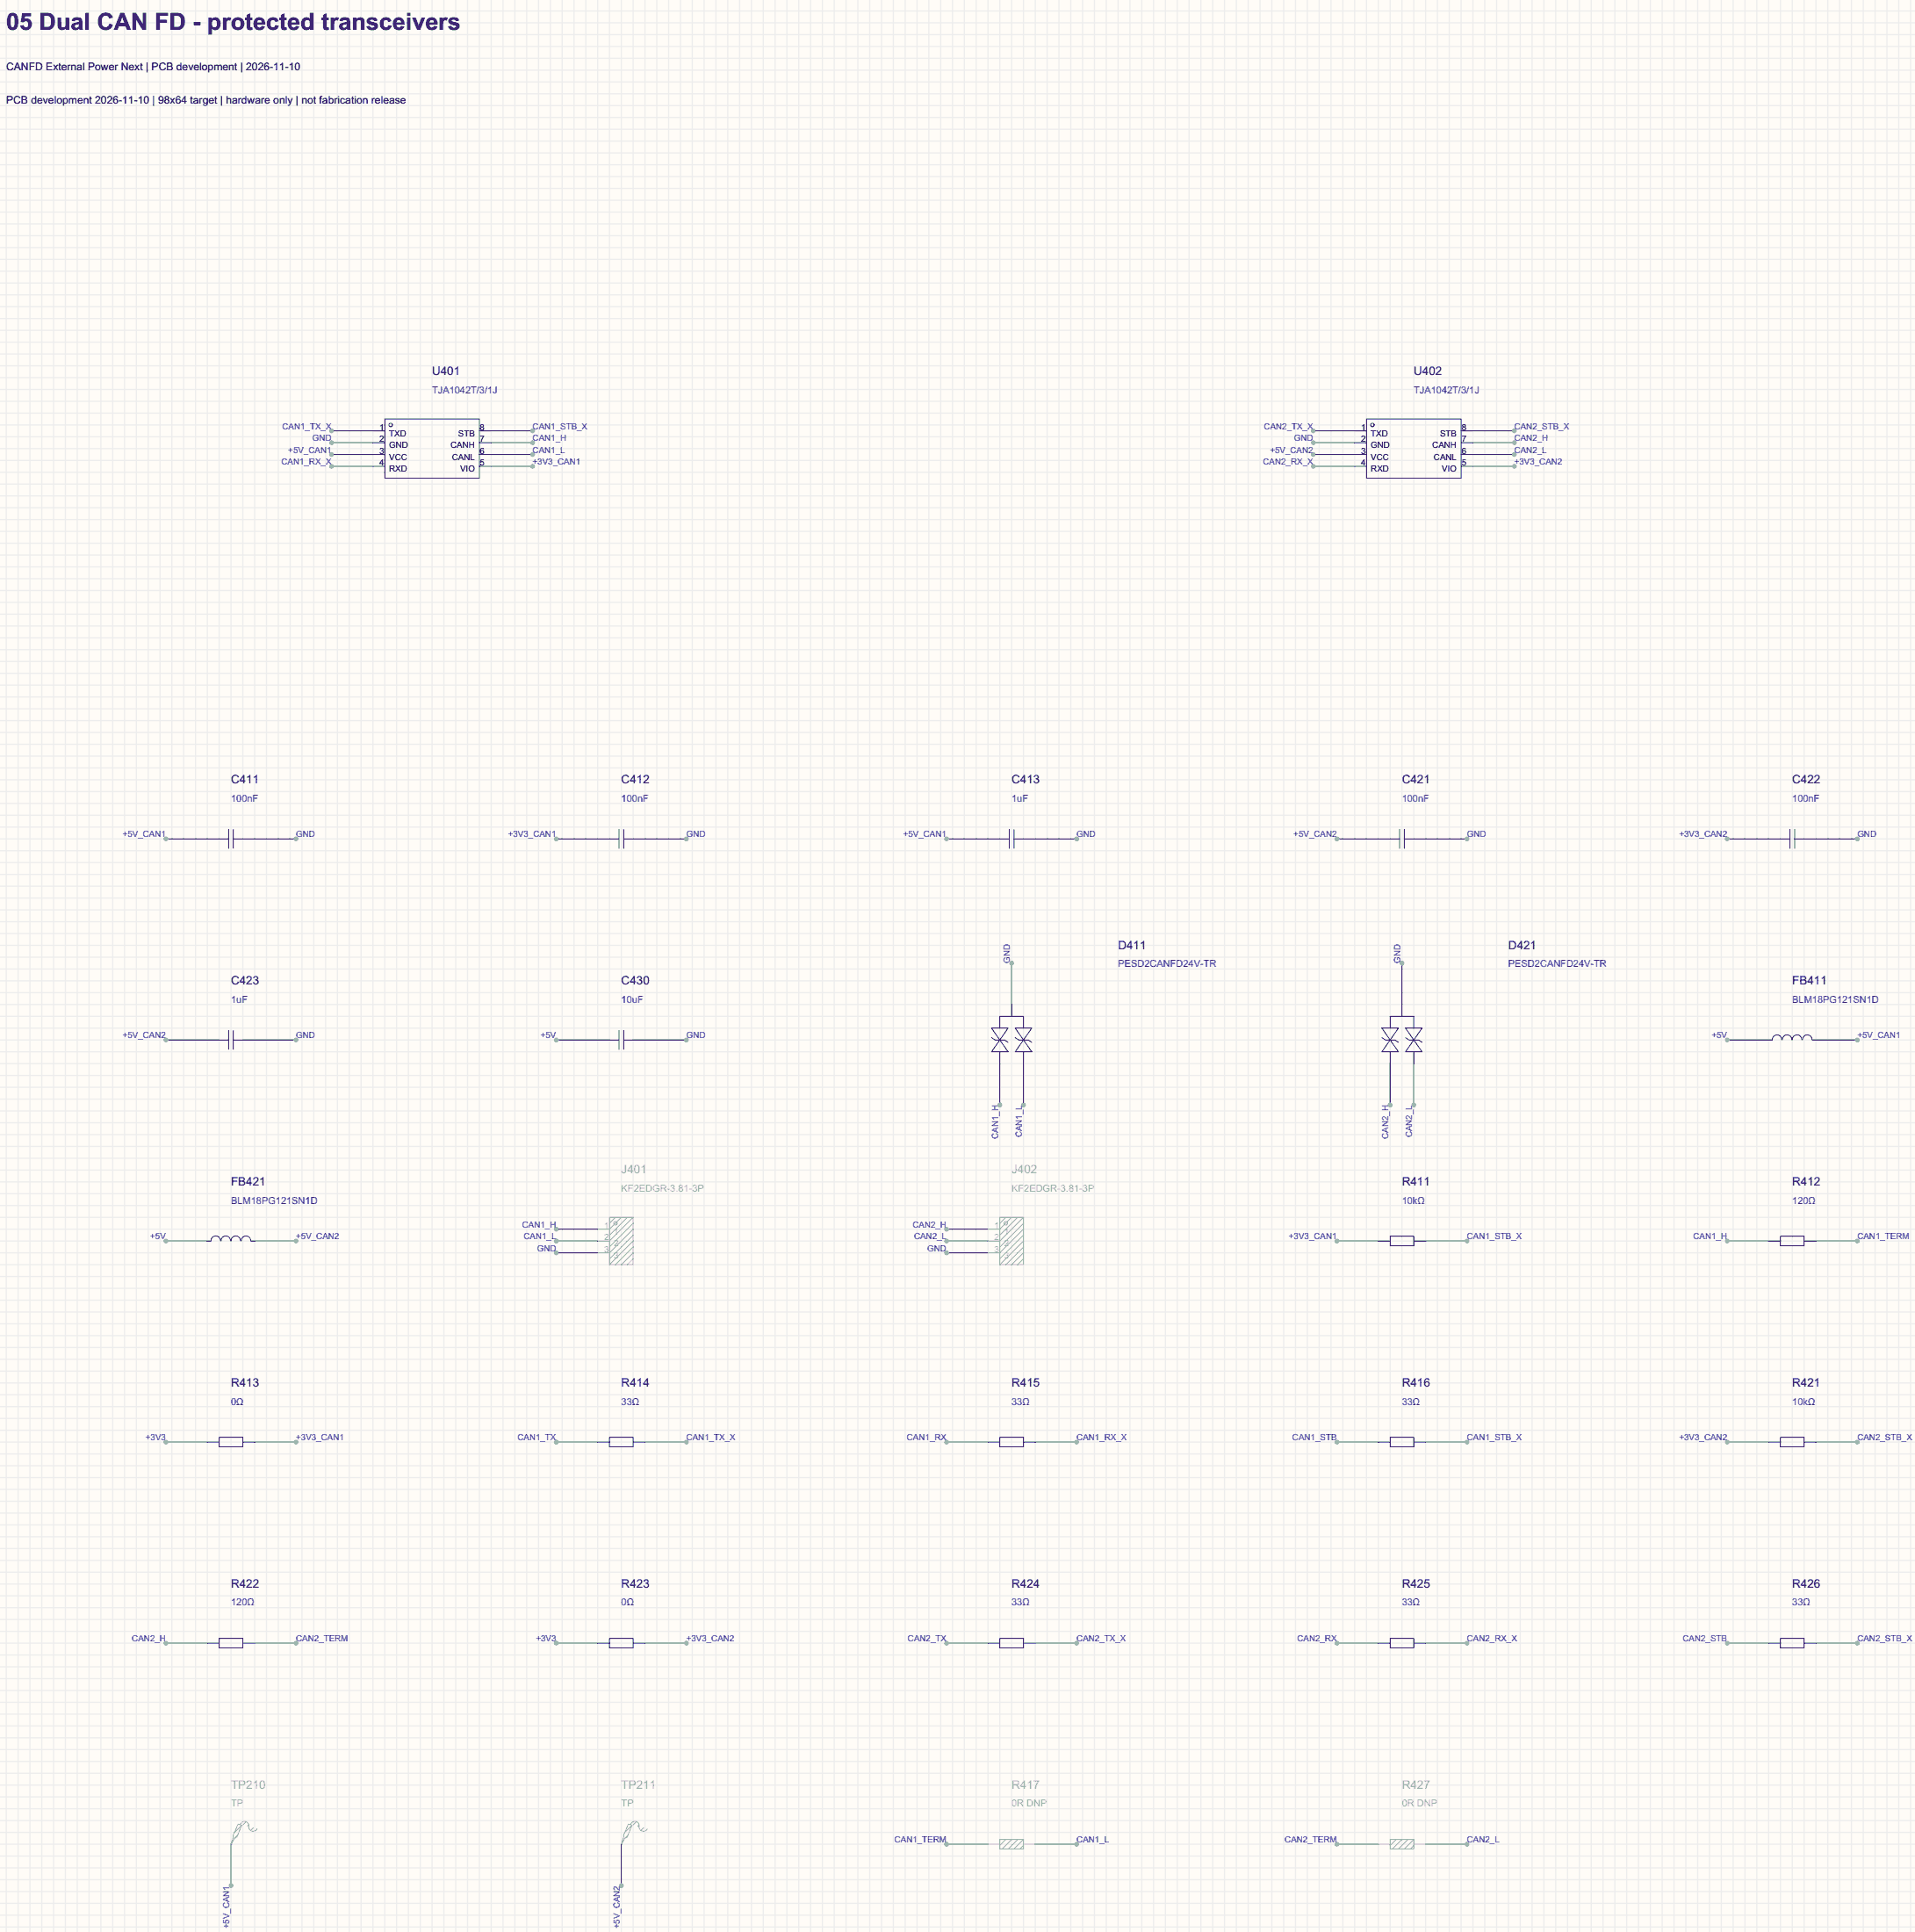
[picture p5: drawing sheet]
<svg xmlns="http://www.w3.org/2000/svg" width="411mm" height="415mm" viewBox="0 0 411 415" stroke-linecap="round" stroke-linejoin="round" font-family="sans-serif">
<path d="M0 0h411.2v414.9h-411.2z" fill="#fffcf7"/>
<g fill="none" stroke="#ededed" stroke-width=".25">
<path d="M1.3 0v414.9M3.9 0v414.9M6.4 0v414.9M9 0v414.9M11.5 0v414.9M14 0v414.9M16.6 0v414.9M19.1 0v414.9M21.7 0v414.9M24.2 0v414.9M26.7 0v414.9M29.3 0v414.9"/>
<path d="M31.8 0v414.9M34.4 0v414.9M36.9 0v414.9M39.4 0v414.9M42 0v414.9M44.5 0v414.9M47.1 0v414.9M49.6 0v414.9M52.1 0v414.9M54.7 0v414.9M57.2 0v414.9M59.8 0v414.9"/>
<path d="M62.3 0v414.9M64.8 0v414.9M67.4 0v414.9M69.9 0v414.9M72.5 0v414.9M75 0v414.9M77.5 0v414.9M80.1 0v414.9M82.6 0v414.9M85.2 0v414.9M87.7 0v414.9M90.2 0v414.9"/>
<path d="M92.8 0v414.9M95.3 0v414.9M97.9 0v414.9M100.4 0v414.9M102.9 0v414.9M105.5 0v414.9M108 0v414.9M110.6 0v414.9M113.1 0v414.9M115.6 0v414.9M118.2 0v414.9M120.7 0v414.9"/>
<path d="M123.3 0v414.9M125.8 0v414.9M128.3 0v414.9M130.9 0v414.9M133.4 0v414.9M136 0v414.9M138.5 0v414.9M141 0v414.9M143.6 0v414.9M146.1 0v414.9M148.7 0v414.9M151.2 0v414.9"/>
<path d="M153.7 0v414.9M156.3 0v414.9M158.8 0v414.9M161.4 0v414.9M163.9 0v414.9M166.4 0v414.9M169 0v414.9M171.5 0v414.9M174.1 0v414.9M176.6 0v414.9M179.1 0v414.9M181.7 0v414.9"/>
<path d="M184.2 0v414.9M186.8 0v414.9M189.3 0v414.9M191.8 0v414.9M194.4 0v414.9M196.9 0v414.9M199.5 0v414.9M202 0v414.9M204.5 0v414.9M207.1 0v414.9M209.6 0v414.9M212.2 0v414.9"/>
<path d="M214.7 0v414.9M217.2 0v414.9M219.8 0v414.9M222.3 0v414.9M224.9 0v414.9M227.4 0v414.9M229.9 0v414.9M232.5 0v414.9M235 0v414.9M237.6 0v414.9M240.1 0v414.9M242.6 0v414.9"/>
<path d="M245.2 0v414.9M247.7 0v414.9M250.3 0v414.9M252.8 0v414.9M255.3 0v414.9M257.9 0v414.9M260.4 0v414.9M263 0v414.9M265.5 0v414.9M268 0v414.9M270.6 0v414.9M273.1 0v414.9"/>
<path d="M275.7 0v414.9M278.2 0v414.9M280.7 0v414.9M283.3 0v414.9M285.8 0v414.9M288.4 0v414.9M290.9 0v414.9M293.4 0v414.9M296 0v414.9M298.5 0v414.9M301.1 0v414.9M303.6 0v414.9"/>
<path d="M306.1 0v414.9M308.7 0v414.9M311.2 0v414.9M313.8 0v414.9M316.3 0v414.9M318.8 0v414.9M321.4 0v414.9M323.9 0v414.9M326.5 0v414.9M329 0v414.9M331.5 0v414.9M334.1 0v414.9"/>
<path d="M336.6 0v414.9M339.2 0v414.9M341.7 0v414.9M344.2 0v414.9M346.8 0v414.9M349.3 0v414.9M351.9 0v414.9M354.4 0v414.9M356.9 0v414.9M359.5 0v414.9M362 0v414.9M364.6 0v414.9"/>
<path d="M367.1 0v414.9M369.6 0v414.9M372.2 0v414.9M374.7 0v414.9M377.3 0v414.9M379.8 0v414.9M382.3 0v414.9M384.9 0v414.9M387.4 0v414.9M390 0v414.9M392.5 0v414.9M395 0v414.9"/>
<path d="M397.6 0v414.9M400.1 0v414.9M402.7 0v414.9M405.2 0v414.9M407.7 0v414.9M410.3 0v414.9M0 2.4h411.2M0 4.9h411.2M0 7.4h411.2M0 10h411.2M0 12.5h411.2M0 15.1h411.2"/>
<path d="M0 17.6h411.2M0 20.1h411.2M0 22.7h411.2M0 25.2h411.2M0 27.8h411.2M0 30.3h411.2M0 32.8h411.2M0 35.4h411.2M0 37.9h411.2M0 40.5h411.2M0 43h411.2M0 45.5h411.2"/>
<path d="M0 48.1h411.2M0 50.6h411.2M0 53.2h411.2M0 55.7h411.2M0 58.2h411.2M0 60.8h411.2M0 63.3h411.2M0 65.9h411.2M0 68.4h411.2M0 70.9h411.2M0 73.5h411.2M0 76h411.2"/>
<path d="M0 78.6h411.2M0 81.1h411.2M0 83.6h411.2M0 86.2h411.2M0 88.7h411.2M0 91.3h411.2M0 93.8h411.2M0 96.3h411.2M0 98.9h411.2M0 101.4h411.2M0 104h411.2M0 106.5h411.2"/>
<path d="M0 109h411.2M0 111.6h411.2M0 114.1h411.2M0 116.7h411.2M0 119.2h411.2M0 121.7h411.2M0 124.3h411.2M0 126.8h411.2M0 129.4h411.2M0 131.9h411.2M0 134.4h411.2M0 137h411.2"/>
<path d="M0 139.5h411.2M0 142.1h411.2M0 144.6h411.2M0 147.1h411.2M0 149.7h411.2M0 152.2h411.2M0 154.8h411.2M0 157.3h411.2M0 159.8h411.2M0 162.4h411.2M0 164.9h411.2M0 167.5h411.2"/>
<path d="M0 170h411.2M0 172.5h411.2M0 175.1h411.2M0 177.6h411.2M0 180.2h411.2M0 182.7h411.2M0 185.2h411.2M0 187.8h411.2M0 190.3h411.2M0 192.9h411.2M0 195.4h411.2M0 197.9h411.2"/>
<path d="M0 200.5h411.2M0 203h411.2M0 205.6h411.2M0 208.1h411.2M0 210.6h411.2M0 213.2h411.2M0 215.7h411.2M0 218.3h411.2M0 220.8h411.2M0 223.3h411.2M0 225.9h411.2M0 228.4h411.2"/>
<path d="M0 231h411.2M0 233.5h411.2M0 236h411.2M0 238.6h411.2M0 241.1h411.2M0 243.7h411.2M0 246.2h411.2M0 248.7h411.2M0 251.3h411.2M0 253.8h411.2M0 256.4h411.2M0 258.9h411.2"/>
<path d="M0 261.4h411.2M0 264h411.2M0 266.5h411.2M0 269.1h411.2M0 271.6h411.2M0 274.1h411.2M0 276.7h411.2M0 279.2h411.2M0 281.8h411.2M0 284.3h411.2M0 286.8h411.2M0 289.4h411.2"/>
<path d="M0 291.9h411.2M0 294.5h411.2M0 297h411.2M0 299.5h411.2M0 302.1h411.2M0 304.6h411.2M0 307.2h411.2M0 309.7h411.2M0 312.2h411.2M0 314.8h411.2M0 317.3h411.2M0 319.9h411.2"/>
<path d="M0 322.4h411.2M0 324.9h411.2M0 327.5h411.2M0 330h411.2M0 332.6h411.2M0 335.1h411.2M0 337.6h411.2M0 340.2h411.2M0 342.7h411.2M0 345.3h411.2M0 347.8h411.2M0 350.3h411.2"/>
<path d="M0 352.9h411.2M0 355.4h411.2M0 358h411.2M0 360.5h411.2M0 363h411.2M0 365.6h411.2M0 368.1h411.2M0 370.7h411.2M0 373.2h411.2M0 375.7h411.2M0 378.3h411.2M0 380.8h411.2"/>
<path d="M0 383.4h411.2M0 385.9h411.2M0 388.4h411.2M0 391h411.2M0 393.5h411.2M0 396.1h411.2M0 398.6h411.2M0 401.1h411.2M0 403.7h411.2M0 406.2h411.2M0 408.8h411.2M0 411.3h411.2"/>
<path d="M0 413.8h411.2"/>
</g>
<g fill="none" stroke="#870000" stroke-width=".19">
<path d="M80.1 92.5h2.5M80.1 95.1h2.5M80.1 97.6h2.5M102.9 92.5h2.6M102.9 95.1h2.6M102.9 97.6h2.6M290.9 92.5h2.5M290.9 95.1h2.5M290.9 97.6h2.5M313.8 92.5h2.5M313.8 95.1h2.5M313.8 97.6h2.5"/>
<path d="M80.1 100.2h2.5M102.9 100.2h2.6M290.9 100.2h2.5M313.8 100.2h2.5M44.5 180.2h2.6M52.1 180.2h2.6M128.3 180.2h2.6M136 180.2h2.5M212.2 180.2h2.5M219.8 180.2h2.5M296 180.2h2.5M303.6 180.2h2.5"/>
<path d="M379.8 180.2h2.5M387.4 180.2h2.6M217.2 215.7v2.6M301.1 215.7v2.6M44.5 223.3h2.6M52.1 223.3h2.6M128.3 223.3h2.6M136 223.3h2.5M214.7 225.9v2.5M219.8 225.9v2.5M298.5 225.9v2.5M303.6 225.9v2.5"/>
<path d="M379.8 223.3h.8M389.2 223.3h.8M44.5 266.5h.8M53.9 266.5h.8M296 266.5h2.5M303.6 266.5h2.5M379.8 266.5h2.5M387.4 266.5h2.6M44.5 309.7h2.6M52.1 309.7h2.6M128.3 309.7h2.6M136 309.7h2.5"/>
<path d="M212.2 309.7h2.5M219.8 309.7h2.5M296 309.7h2.5M303.6 309.7h2.5M379.8 309.7h2.5M387.4 309.7h2.6M44.5 352.9h2.6M52.1 352.9h2.6M128.3 352.9h2.6M136 352.9h2.5M212.2 352.9h2.5M219.8 352.9h2.5"/>
<path d="M296 352.9h2.5M303.6 352.9h2.5M379.8 352.9h2.5M387.4 352.9h2.6"/>
</g>
<g fill="none" stroke="#a10000" stroke-width=".19">
<path d="M82.6 90h20.3v12.7h-20.3zM293.4 90h20.4v12.7h-20.4zM49.1 178.1v4.1M50.1 178.1v4.1M132.9 178.1v4.1M133.9 178.1v4.1M216.7 178.1v4.1M217.8 178.1v4.1M300.6 178.1v4.1M301.6 178.1v4.1M384.4 178.1v4.1M385.4 178.1v4.1"/>
<path d="M47.1 180.2h2M50.1 180.2h2M130.9 180.2h2M133.9 180.2h2.1M214.7 180.2h2M217.8 180.2h2M298.5 180.2h2.1M301.6 180.2h2M382.3 180.2h2.1M385.4 180.2h2M47.1 223.3h2M49.1 221.3v4.1"/>
<path d="M50.1 223.3h2M50.1 221.3v4.1M130.9 223.3h2M132.9 221.3v4.1M133.9 223.3h2.1M133.9 221.3v4.1M212.9 222.8l.8 .5h2l.8 .5M212.9 220.8h3.6l-1.8 2.5zM214.7 223.3l1.8 2.6h-3.6zM214.7 220.8v-2.5h5.1v2.5M218 222.8l.8 .5h2l.8 .5M218 220.8h3.6l-1.8 2.5z"/>
<path d="M219.8 223.3l1.8 2.6h-3.6zM296.7 222.8l.8 .5h2l.8 .5M296.7 220.8h3.6l-1.8 2.5zM298.5 223.3l1.8 2.6h-3.6zM298.5 220.8v-2.5h5.1v2.5M301.8 222.8l.8 .5h2l.8 .5M301.8 220.8h3.6l-1.8 2.5zM303.6 223.3l1.8 2.6h-3.6zM380.6 223.3a1.01 1.01 0 0 1 1-1.1 1.01 1.01 0 0 1 1 1.1M382.8 223.3a1.01 1.01 0 0 1 1-1.1 1.01 1.01 0 0 1 1 1.1M384.9 223.3a1.01 1.01 0 0 1 1-1.1 1.01 1.01 0 0 1 1 1.1M387.1 223.3a1.01 1.01 0 0 1 1-1.1 1.01 1.01 0 0 1 1 1.1"/>
<path d="M45.3 266.5a1.01 1.01 0 0 1 1-1.1 1.01 1.01 0 0 1 1 1.1M47.5 266.5a1.01 1.01 0 0 1 1-1.1 1.01 1.01 0 0 1 1 1.1M49.6 266.5a1.01 1.01 0 0 1 1-1.1 1.01 1.01 0 0 1 1 1.1M51.8 266.5a1.01 1.01 0 0 1 1-1.1 1.01 1.01 0 0 1 1 1.1M298.5 265.5h5.1v2h-5.1zM382.3 265.5h5.1v2h-5.1zM47.1 308.7h5v2h-5zM130.9 308.7h5.1v2h-5.1zM214.7 308.7h5.1v2h-5.1zM298.5 308.7h5.1v2h-5.1zM382.3 308.7h5.1v2h-5.1zM47.1 351.9h5v2h-5z"/>
<path d="M130.9 351.9h5.1v2h-5.1zM214.7 351.9h5.1v2h-5.1zM298.5 351.9h5.1v2h-5.1zM382.3 351.9h5.1v2h-5.1z"/>
<circle cx="83.9" cy="91.3" r=".38"/>
<circle cx="294.7" cy="91.3" r=".38"/>
</g>
<g fill="none" stroke="#ababab" stroke-width=".19">
<path d="M130.9 261.4h5.1v10.2h-5.1zM132.2 261.4l-1.3 1.3M132.5 262.9l-.2 .2M133.4 261.4l-2.5 2.6h-2.6M134.7 261.4l-3.8 3.9M136 261.4l-5.1 5.1h-2.6M136 264l-5.1 5.1h-2.6M136 262.7l-5.1 5.1M136 265.3l-5.1 5M136 266.5l-5.1 5.1M136 267.8l-3.8 3.8M136 269.1l-2.6 2.5"/>
<path d="M136 270.3l-1.3 1.3M214.7 261.4h5.1v10.2h-5.1zM216 261.4l-1.3 1.3M216.3 262.9l-.2 .2M217.2 261.4l-2.5 2.6h-2.5M218.5 261.4l-3.8 3.9M219.8 261.4l-5.1 5.1h-2.5M219.8 262.7l-5.1 5.1M219.8 264l-5.1 5.1h-2.5M219.8 265.3l-5.1 5M219.8 266.5l-5.1 5.1M219.8 267.8l-3.8 3.8"/>
<path d="M219.8 269.1l-2.6 2.5M219.8 270.3l-1.3 1.3M49.6 396.1h.1M51 394.1l-.6 .7M51.1 391.7l.8 .3-1 2.5-.5 .3-.8 1.3 .5-1.6v-.5zM51.6 391.7a.93 .93 0 0 1 1.2-.5 .93 .93 0 0 1 .6 1.1 .94 .94 0 0 0 .7 .9 .94 .94 0 0 0 1.1-.4M51.9 392l-1.6 1.6M52.8 391.2l-.6 .7M53.4 391.9l-.3 .3M54.4 392.5l-.6 .6M133.4 396.1h.1M134.9 394.1l-.7 .7"/>
<path d="M135 391.7l.7 .3-1 2.5-.5 .3-.8 1.3 .5-1.6v-.5zM135.5 391.7a.93 .93 0 0 1 1.1-.5 .93 .93 0 0 1 .6 1.1 .94 .94 0 0 0 .7 .9 .94 .94 0 0 0 1.1-.4M135.7 392l-1.6 1.6M136.7 391.2l-.7 .7M137.2 391.9l-.2 .3M138.2 392.5l-.6 .6M212.2 396.1h2.5M214.7 395h5.1v2.1h-5.1zM216 395l-1.3 1.3M217.2 395l-2 2.1M218.5 395l-2 2.1M219.8 396.1h2.5"/>
<path d="M219.8 395l-2 2.1M219.8 396.3l-.8 .8M296 396.1h2.5M298.5 395h5.1v2.1h-5.1zM299.8 395l-1.3 1.3M301.1 395l-2.1 2.1M302.3 395l-2 2.1M303.6 396.1h2.5M303.6 395l-2 2.1M303.6 396.3l-.8 .8"/>
<circle cx="132.2" cy="262.7" r=".38"/>
<circle cx="216" cy="262.7" r=".38"/>
</g>
<path d="M35.6 223.3h8.9" fill="none" stroke="#008700" stroke-width=".19"/>
<circle cx="35.6" cy="223.3" r=".51" fill="#999"/>
<path d="M54.7 223.3h8.9" fill="none" stroke="#008700" stroke-width=".19"/>
<circle cx="63.6" cy="223.3" r=".51" fill="#999"/>
<path d="M390 180.2h8.9" fill="none" stroke="#008700" stroke-width=".19"/>
<circle cx="398.9" cy="180.2" r=".51" fill="#999"/>
<path d="M306.1 180.2h8.9" fill="none" stroke="#008700" stroke-width=".19"/>
<circle cx="315" cy="180.2" r=".51" fill="#999"/>
<path d="M287.1 180.2h8.9" fill="none" stroke="#008700" stroke-width=".19"/>
<circle cx="287.1" cy="180.2" r=".51" fill="#999"/>
<path d="M203.3 180.2h8.9" fill="none" stroke="#008700" stroke-width=".19"/>
<circle cx="203.3" cy="180.2" r=".51" fill="#999"/>
<path d="M138.5 180.2h8.9" fill="none" stroke="#008700" stroke-width=".19"/>
<circle cx="147.4" cy="180.2" r=".51" fill="#999"/>
<path d="M119.5 180.2h8.8" fill="none" stroke="#008700" stroke-width=".19"/>
<circle cx="119.5" cy="180.2" r=".51" fill="#999"/>
<path d="M54.7 180.2h8.9" fill="none" stroke="#008700" stroke-width=".19"/>
<circle cx="63.6" cy="180.2" r=".51" fill="#999"/>
<path d="M316.3 92.5h8.9" fill="none" stroke="#008700" stroke-width=".19"/>
<circle cx="325.2" cy="92.5" r=".51" fill="#999"/>
<path d="M35.6 352.9h8.9" fill="none" stroke="#008700" stroke-width=".19"/>
<circle cx="35.6" cy="352.9" r=".51" fill="#999"/>
<path d="M316.3 95.1h8.9" fill="none" stroke="#008700" stroke-width=".19"/>
<circle cx="325.2" cy="95.1" r=".51" fill="#999"/>
<path d="M316.3 97.6h8.9" fill="none" stroke="#008700" stroke-width=".19"/>
<circle cx="325.2" cy="97.6" r=".51" fill="#999"/>
<path d="M306.1 396.1h8.9" fill="none" stroke="#008700" stroke-width=".19"/>
<circle cx="315" cy="396.1" r=".51" fill="#999"/>
<path d="M316.3 100.2h8.9" fill="none" stroke="#008700" stroke-width=".19"/>
<circle cx="325.2" cy="100.2" r=".51" fill="#999"/>
<path d="M138.5 352.9h8.9" fill="none" stroke="#008700" stroke-width=".19"/>
<circle cx="147.4" cy="352.9" r=".51" fill="#999"/>
<path d="M119.5 352.9h8.8" fill="none" stroke="#008700" stroke-width=".19"/>
<circle cx="119.5" cy="352.9" r=".51" fill="#999"/>
<path d="M203.3 352.9h8.9" fill="none" stroke="#008700" stroke-width=".19"/>
<circle cx="203.3" cy="352.9" r=".51" fill="#999"/>
<path d="M35.6 180.2h8.9" fill="none" stroke="#008700" stroke-width=".19"/>
<circle cx="35.6" cy="180.2" r=".51" fill="#999"/>
<path d="M370.9 352.9h8.9" fill="none" stroke="#008700" stroke-width=".19"/>
<circle cx="370.9" cy="352.9" r=".51" fill="#999"/>
<path d="M133.4 396.1v8.9" fill="none" stroke="#008700" stroke-width=".19"/>
<circle cx="133.4" cy="405" r=".51" fill="#999"/>
<path d="M203.3 396.1h8.9" fill="none" stroke="#008700" stroke-width=".19"/>
<circle cx="203.3" cy="396.1" r=".51" fill="#999"/>
<path d="M222.3 180.2h8.9" fill="none" stroke="#008700" stroke-width=".19"/>
<circle cx="231.2" cy="180.2" r=".51" fill="#999"/>
<path d="M287.1 309.7h8.9" fill="none" stroke="#008700" stroke-width=".19"/>
<circle cx="287.1" cy="309.7" r=".51" fill="#999"/>
<path d="M282 100.2h8.9" fill="none" stroke="#008700" stroke-width=".19"/>
<circle cx="282" cy="100.2" r=".51" fill="#999"/>
<path d="M203.3 309.7h8.9" fill="none" stroke="#008700" stroke-width=".19"/>
<circle cx="203.3" cy="309.7" r=".51" fill="#999"/>
<path d="M370.9 180.2h8.9" fill="none" stroke="#008700" stroke-width=".19"/>
<circle cx="370.9" cy="180.2" r=".51" fill="#999"/>
<path d="M119.5 309.7h8.8" fill="none" stroke="#008700" stroke-width=".19"/>
<circle cx="119.5" cy="309.7" r=".51" fill="#999"/>
<path d="M282 97.6h8.9" fill="none" stroke="#008700" stroke-width=".19"/>
<circle cx="282" cy="97.6" r=".51" fill="#999"/>
<path d="M282 95.1h8.9" fill="none" stroke="#008700" stroke-width=".19"/>
<circle cx="282" cy="95.1" r=".51" fill="#999"/>
<path d="M138.5 223.3h8.9" fill="none" stroke="#008700" stroke-width=".19"/>
<circle cx="147.4" cy="223.3" r=".51" fill="#999"/>
<path d="M282 92.5h8.9" fill="none" stroke="#008700" stroke-width=".19"/>
<circle cx="282" cy="92.5" r=".51" fill="#999"/>
<path d="M370.9 266.5h8.9" fill="none" stroke="#008700" stroke-width=".19"/>
<circle cx="370.9" cy="266.5" r=".51" fill="#999"/>
<path d="M105.5 92.5h8.9" fill="none" stroke="#008700" stroke-width=".19"/>
<circle cx="114.4" cy="92.5" r=".51" fill="#999"/>
<path d="M287.1 266.5h8.9" fill="none" stroke="#008700" stroke-width=".19"/>
<circle cx="287.1" cy="266.5" r=".51" fill="#999"/>
<path d="M306.1 266.5h8.9" fill="none" stroke="#008700" stroke-width=".19"/>
<circle cx="315" cy="266.5" r=".51" fill="#999"/>
<path d="M203.3 269.1h8.9" fill="none" stroke="#008700" stroke-width=".19"/>
<circle cx="203.3" cy="269.1" r=".51" fill="#999"/>
<path d="M105.5 95.1h8.9" fill="none" stroke="#008700" stroke-width=".19"/>
<circle cx="114.4" cy="95.1" r=".51" fill="#999"/>
<path d="M105.5 97.6h8.9" fill="none" stroke="#008700" stroke-width=".19"/>
<circle cx="114.4" cy="97.6" r=".51" fill="#999"/>
<path d="M105.5 100.2h8.9" fill="none" stroke="#008700" stroke-width=".19"/>
<circle cx="114.4" cy="100.2" r=".51" fill="#999"/>
<path d="M119.5 269.1h8.8" fill="none" stroke="#008700" stroke-width=".19"/>
<circle cx="119.5" cy="269.1" r=".51" fill="#999"/>
<path d="M119.5 266.5h8.8" fill="none" stroke="#008700" stroke-width=".19"/>
<circle cx="119.5" cy="266.5" r=".51" fill="#999"/>
<path d="M71.2 100.2h8.9" fill="none" stroke="#008700" stroke-width=".19"/>
<circle cx="71.2" cy="100.2" r=".51" fill="#999"/>
<path d="M119.5 264h8.8" fill="none" stroke="#008700" stroke-width=".19"/>
<circle cx="119.5" cy="264" r=".51" fill="#999"/>
<path d="M35.6 266.5h8.9" fill="none" stroke="#008700" stroke-width=".19"/>
<circle cx="35.6" cy="266.5" r=".51" fill="#999"/>
<path d="M203.3 264h8.9" fill="none" stroke="#008700" stroke-width=".19"/>
<circle cx="203.3" cy="264" r=".51" fill="#999"/>
<path d="M203.3 266.5h8.9" fill="none" stroke="#008700" stroke-width=".19"/>
<circle cx="203.3" cy="266.5" r=".51" fill="#999"/>
<path d="M54.7 266.5h8.9" fill="none" stroke="#008700" stroke-width=".19"/>
<circle cx="63.6" cy="266.5" r=".51" fill="#999"/>
<path d="M370.9 223.3h8.9" fill="none" stroke="#008700" stroke-width=".19"/>
<circle cx="370.9" cy="223.3" r=".51" fill="#999"/>
<path d="M71.2 97.6h8.9" fill="none" stroke="#008700" stroke-width=".19"/>
<circle cx="71.2" cy="97.6" r=".51" fill="#999"/>
<path d="M390 266.5h8.9" fill="none" stroke="#008700" stroke-width=".19"/>
<circle cx="398.9" cy="266.5" r=".51" fill="#999"/>
<path d="M71.2 95.1h8.9" fill="none" stroke="#008700" stroke-width=".19"/>
<circle cx="71.2" cy="95.1" r=".51" fill="#999"/>
<path d="M54.7 309.7h8.9" fill="none" stroke="#008700" stroke-width=".19"/>
<circle cx="63.6" cy="309.7" r=".51" fill="#999"/>
<path d="M35.6 309.7h8.9" fill="none" stroke="#008700" stroke-width=".19"/>
<circle cx="35.6" cy="309.7" r=".51" fill="#999"/>
<path d="M138.5 309.7h8.9" fill="none" stroke="#008700" stroke-width=".19"/>
<circle cx="147.4" cy="309.7" r=".51" fill="#999"/>
<path d="M390 223.3h8.9" fill="none" stroke="#008700" stroke-width=".19"/>
<circle cx="398.9" cy="223.3" r=".51" fill="#999"/>
<path d="M222.3 309.7h8.9" fill="none" stroke="#008700" stroke-width=".19"/>
<circle cx="231.2" cy="309.7" r=".51" fill="#999"/>
<path d="M303.6 228.4v8.9" fill="none" stroke="#008700" stroke-width=".19"/>
<circle cx="303.6" cy="237.3" r=".51" fill="#999"/>
<path d="M306.1 309.7h8.9" fill="none" stroke="#008700" stroke-width=".19"/>
<circle cx="315" cy="309.7" r=".51" fill="#999"/>
<path d="M298.5 228.4v8.9" fill="none" stroke="#008700" stroke-width=".19"/>
<circle cx="298.5" cy="237.3" r=".51" fill="#999"/>
<path d="M390 309.7h8.9" fill="none" stroke="#008700" stroke-width=".19"/>
<circle cx="398.9" cy="309.7" r=".51" fill="#999"/>
<path d="M370.9 309.7h8.9" fill="none" stroke="#008700" stroke-width=".19"/>
<circle cx="370.9" cy="309.7" r=".51" fill="#999"/>
<path d="M54.7 352.9h8.9" fill="none" stroke="#008700" stroke-width=".19"/>
<circle cx="63.6" cy="352.9" r=".51" fill="#999"/>
<path d="M301.1 206.8v8.9" fill="none" stroke="#008700" stroke-width=".19"/>
<circle cx="301.1" cy="206.8" r=".51" fill="#999"/>
<path d="M219.8 228.4v8.9" fill="none" stroke="#008700" stroke-width=".19"/>
<circle cx="219.8" cy="237.3" r=".51" fill="#999"/>
<path d="M214.7 228.4v8.9" fill="none" stroke="#008700" stroke-width=".19"/>
<circle cx="214.7" cy="237.3" r=".51" fill="#999"/>
<path d="M222.3 352.9h8.9" fill="none" stroke="#008700" stroke-width=".19"/>
<circle cx="231.2" cy="352.9" r=".51" fill="#999"/>
<path d="M217.2 206.8v8.9" fill="none" stroke="#008700" stroke-width=".19"/>
<circle cx="217.2" cy="206.8" r=".51" fill="#999"/>
<path d="M306.1 352.9h8.9" fill="none" stroke="#008700" stroke-width=".19"/>
<circle cx="315" cy="352.9" r=".51" fill="#999"/>
<path d="M287.1 352.9h8.9" fill="none" stroke="#008700" stroke-width=".19"/>
<circle cx="287.1" cy="352.9" r=".51" fill="#999"/>
<path d="M390 352.9h8.9" fill="none" stroke="#008700" stroke-width=".19"/>
<circle cx="398.9" cy="352.9" r=".51" fill="#999"/>
<path d="M119.5 223.3h8.8" fill="none" stroke="#008700" stroke-width=".19"/>
<circle cx="119.5" cy="223.3" r=".51" fill="#999"/>
<path d="M49.6 396.1v8.9" fill="none" stroke="#008700" stroke-width=".19"/>
<circle cx="49.6" cy="405" r=".51" fill="#999"/>
<path d="M71.2 92.5h8.9" fill="none" stroke="#008700" stroke-width=".19"/>
<circle cx="71.2" cy="92.5" r=".51" fill="#999"/>
<path d="M222.3 396.1h8.9" fill="none" stroke="#008700" stroke-width=".19"/>
<circle cx="231.2" cy="396.1" r=".51" fill="#999"/>
<path d="M287.1 396.1h8.9" fill="none" stroke="#008700" stroke-width=".19"/>
<circle cx="287.1" cy="396.1" r=".51" fill="#999"/>
<text font-size="5.1" x="1.3" y="6.4">05 Dual CAN FD - protected transceivers</text>
<g font-size="2.5" fill="#000080">
<text x="92.8" y="80.6">U401</text>
<text x="303.6" y="80.6">U402</text>
<text x="49.6" y="168.2">C411</text>
<text x="133.4" y="168.2">C412</text>
<text x="217.2" y="168.2">C413</text>
<text x="301.1" y="168.2">C421</text>
<text x="384.9" y="168.2">C422</text>
<text x="240.1" y="203.8">D411</text>
<text x="323.9" y="203.8">D421</text>
<text x="49.6" y="211.4">C423</text>
<text x="133.4" y="211.4">C430</text>
<text x="384.9" y="211.4">FB411</text>
<text x="49.6" y="254.6">FB421</text>
<text x="301.1" y="254.6">R411</text>
<text x="384.9" y="254.6">R412</text>
<text x="49.6" y="297.8">R413</text>
<text x="133.4" y="297.8">R414</text>
<text x="217.2" y="297.8">R415</text>
<text x="301.1" y="297.8">R416</text>
<text x="384.9" y="297.8">R421</text>
<text x="49.6" y="340.9">R422</text>
<text x="133.4" y="340.9">R423</text>
<text x="217.2" y="340.9">R424</text>
<text x="301.1" y="340.9">R425</text>
<text x="384.9" y="340.9">R426</text>
</g>
<g font-size="2.5" fill="#ababab">
<text x="133.4" y="252">J401</text>
<text x="217.2" y="252">J402</text>
<text x="49.6" y="384.1">TP210</text>
<text x="133.4" y="384.1">TP211</text>
<text x="217.2" y="384.1">R417</text>
<text x="301.1" y="384.1">R427</text>
</g>
<g font-size="2.3">
<text x="1.3" y="15.1">CANFD External Power Next | PCB development | 2026-11-10</text>
<text x="1.3" y="22.2">PCB development 2026-11-10 | 98x64 target | hardware only | not fabrication release</text>
</g>
<g font-size="2.1" fill="#00f">
<text x="92.8" y="84.5">TJA1042T/3/1J</text>
<text x="303.6" y="84.5">TJA1042T/3/1J</text>
<text x="49.6" y="172.1">100nF</text>
<text x="133.4" y="172.1">100nF</text>
<text x="217.2" y="172.1">1uF</text>
<text x="301.1" y="172.1">100nF</text>
<text x="384.9" y="172.1">100nF</text>
<text x="240.1" y="207.7">PESD2CANFD24V-TR</text>
<text x="323.9" y="207.7">PESD2CANFD24V-TR</text>
<text x="49.6" y="215.3">1uF</text>
<text x="133.4" y="215.3">10uF</text>
<text x="384.9" y="215.3">BLM18PG121SN1D</text>
<text x="49.6" y="258.5">BLM18PG121SN1D</text>
<text x="301.1" y="258.5">10kΩ</text>
<text x="384.9" y="258.5">120Ω</text>
<text x="49.6" y="301.7">0Ω</text>
<text x="133.4" y="301.7">33Ω</text>
<text x="217.2" y="301.7">33Ω</text>
<text x="301.1" y="301.7">33Ω</text>
<text x="384.9" y="301.7">10kΩ</text>
<text x="49.6" y="344.8">120Ω</text>
<text x="133.4" y="344.8">0Ω</text>
<text x="217.2" y="344.8">33Ω</text>
<text x="301.1" y="344.8">33Ω</text>
<text x="384.9" y="344.8">33Ω</text>
</g>
<g font-size="2.1" fill="#ababab">
<text x="133.4" y="255.9">KF2EDGR-3.81-3P</text>
<text x="217.2" y="255.9">KF2EDGR-3.81-3P</text>
<text x="49.6" y="388">TP</text>
<text x="133.4" y="388">TP</text>
<text x="217.2" y="388">0R DNP</text>
<text x="301.1" y="388">0R DNP</text>
</g>
<g font-size="1.8" fill="#00f">
<text x="60.6" y="92.2">CAN1_TX_X</text>
<text x="67.1" y="94.7">GND</text>
<text x="114.4" y="92.2">CAN1_STB_X</text>
<text x="114.4" y="94.7">CAN1_H</text>
<text x="271.4" y="92.2">CAN2_TX_X</text>
<text x="277.9" y="94.7">GND</text>
<text x="325.2" y="92.2">CAN2_STB_X</text>
<text x="325.2" y="94.7">CAN2_H</text>
<text x="60.4" y="99.8">CAN1_RX_X</text>
<text x="61.9" y="97.2">+5V_CAN1</text>
<text x="114.4" y="97.2">CAN1_L</text>
<text x="114.4" y="99.8">+3V3_CAN1</text>
<text x="271.2" y="99.8">CAN2_RX_X</text>
<text x="272.7" y="97.2">+5V_CAN2</text>
<text x="325.2" y="97.2">CAN2_L</text>
<text x="325.2" y="99.8">+3V3_CAN2</text>
<text x="26.3" y="179.8">+5V_CAN1</text>
<text x="63.6" y="179.8">GND</text>
<text x="109.1" y="179.8">+3V3_CAN1</text>
<text x="147.4" y="179.8">GND</text>
<text x="194" y="179.8">+5V_CAN1</text>
<text x="231.2" y="179.8">GND</text>
<text x="277.8" y="179.8">+5V_CAN2</text>
<text x="315" y="179.8">GND</text>
<text x="360.6" y="179.8">+3V3_CAN2</text>
<text x="398.9" y="179.8">GND</text>
<text x="216.9" y="206.8" transform="rotate(-90 216.9 206.8)">GND</text>
<text x="300.7" y="206.8" transform="rotate(-90 300.7 206.8)">GND</text>
<text x="26.3" y="223">+5V_CAN2</text>
<text x="63.6" y="223">GND</text>
<text x="116.1" y="223">+5V</text>
<text x="147.4" y="223">GND</text>
<text x="367.6" y="223">+5V</text>
<text x="398.9" y="223">+5V_CAN1</text>
<text x="214.3" y="244.6" transform="rotate(-90 214.3 244.6)">CAN1_H</text>
<text x="219.4" y="244.3" transform="rotate(-90 219.4 244.3)">CAN1_L</text>
<text x="298.2" y="244.6" transform="rotate(-90 298.2 244.6)">CAN2_H</text>
<text x="303.2" y="244.3" transform="rotate(-90 303.2 244.3)">CAN2_L</text>
<text x="112.2" y="263.6">CAN1_H</text>
<text x="196" y="263.6">CAN2_H</text>
<text x="32.3" y="266.2">+5V</text>
<text x="63.6" y="266.2">+5V_CAN2</text>
<text x="112.5" y="266.2">CAN1_L</text>
<text x="115.4" y="268.7">GND</text>
<text x="196.3" y="266.2">CAN2_L</text>
<text x="199.2" y="268.7">GND</text>
<text x="276.8" y="266.2">+3V3_CAN1</text>
<text x="315" y="266.2">CAN1_STB_X</text>
<text x="363.6" y="266.2">CAN1_H</text>
<text x="398.9" y="266.2">CAN1_TERM</text>
<text x="31.3" y="309.3">+3V3</text>
<text x="63.6" y="309.3">+3V3_CAN1</text>
<text x="111.1" y="309.3">CAN1_TX</text>
<text x="147.4" y="309.3">CAN1_TX_X</text>
<text x="194.8" y="309.3">CAN1_RX</text>
<text x="231.2" y="309.3">CAN1_RX_X</text>
<text x="277.5" y="309.3">CAN1_STB</text>
<text x="315" y="309.3">CAN1_STB_X</text>
<text x="360.6" y="309.3">+3V3_CAN2</text>
<text x="398.9" y="309.3">CAN2_STB_X</text>
<text x="28.3" y="352.5">CAN2_H</text>
<text x="63.6" y="352.5">CAN2_TERM</text>
<text x="115.1" y="352.5">+3V3</text>
<text x="147.4" y="352.5">+3V3_CAN2</text>
<text x="195" y="352.5">CAN2_TX</text>
<text x="231.2" y="352.5">CAN2_TX_X</text>
<text x="278.6" y="352.5">CAN2_RX</text>
<text x="315" y="352.5">CAN2_RX_X</text>
<text x="361.4" y="352.5">CAN2_STB</text>
<text x="398.9" y="352.5">CAN2_STB_X</text>
<text x="192.1" y="395.7">CAN1_TERM</text>
<text x="231.2" y="395.7">CAN1_L</text>
<text x="275.9" y="395.7">CAN2_TERM</text>
<text x="315" y="395.7">CAN2_L</text>
<text x="49.2" y="414.2" transform="rotate(-90 49.2 414.2)">+5V_CAN1</text>
<text x="133.1" y="414.2" transform="rotate(-90 133.1 414.2)">+5V_CAN2</text>
</g>
<g font-size="1.8">
<text x="81.5" y="92.4">1</text>
<text x="81.5" y="94.9">2</text>
<text x="83.6" y="93.7">TXD</text>
<text x="98.4" y="93.7">STB</text>
<text x="103.1" y="94.9">7</text>
<text x="103.1" y="92.4">8</text>
<text x="292.3" y="92.4">1</text>
<text x="292.3" y="94.9">2</text>
<text x="294.4" y="93.7">TXD</text>
<text x="309.2" y="93.7">STB</text>
<text x="313.9" y="94.9">7</text>
<text x="313.9" y="92.4">8</text>
<text x="81.5" y="97.5">3</text>
<text x="81.5" y="100">4</text>
<text x="83.6" y="96.2">GND</text>
<text x="83.6" y="98.7">VCC</text>
<text x="83.6" y="101.3">RXD</text>
<text x="96.8" y="96.2">CANH</text>
<text x="97.1" y="98.7">CANL</text>
<text x="98.8" y="101.3">VIO</text>
<text x="103.1" y="100">5</text>
<text x="103.1" y="97.5">6</text>
<text x="292.3" y="97.5">3</text>
<text x="292.3" y="100">4</text>
<text x="294.4" y="96.2">GND</text>
<text x="294.4" y="98.7">VCC</text>
<text x="294.4" y="101.3">RXD</text>
<text x="307.6" y="96.2">CANH</text>
<text x="307.9" y="98.7">CANL</text>
<text x="309.6" y="101.3">VIO</text>
<text x="313.9" y="100">5</text>
<text x="313.9" y="97.5">6</text>
</g>
<g font-size="1.8" fill="#ababab">
<text x="129.7" y="263.8">1</text>
<text x="213.6" y="263.8">1</text>
<text x="129.7" y="266.4">2</text>
<text x="129.7" y="268.9">3</text>
<text x="131.8" y="265.1">1</text>
<text x="131.8" y="267.7">2</text>
<text x="213.6" y="266.4">2</text>
<text x="213.6" y="268.9">3</text>
<text x="215.6" y="265.1">1</text>
<text x="215.6" y="267.7">2</text>
<text x="131.8" y="270.2">3</text>
<text x="215.6" y="270.2">3</text>
</g>
</svg>
